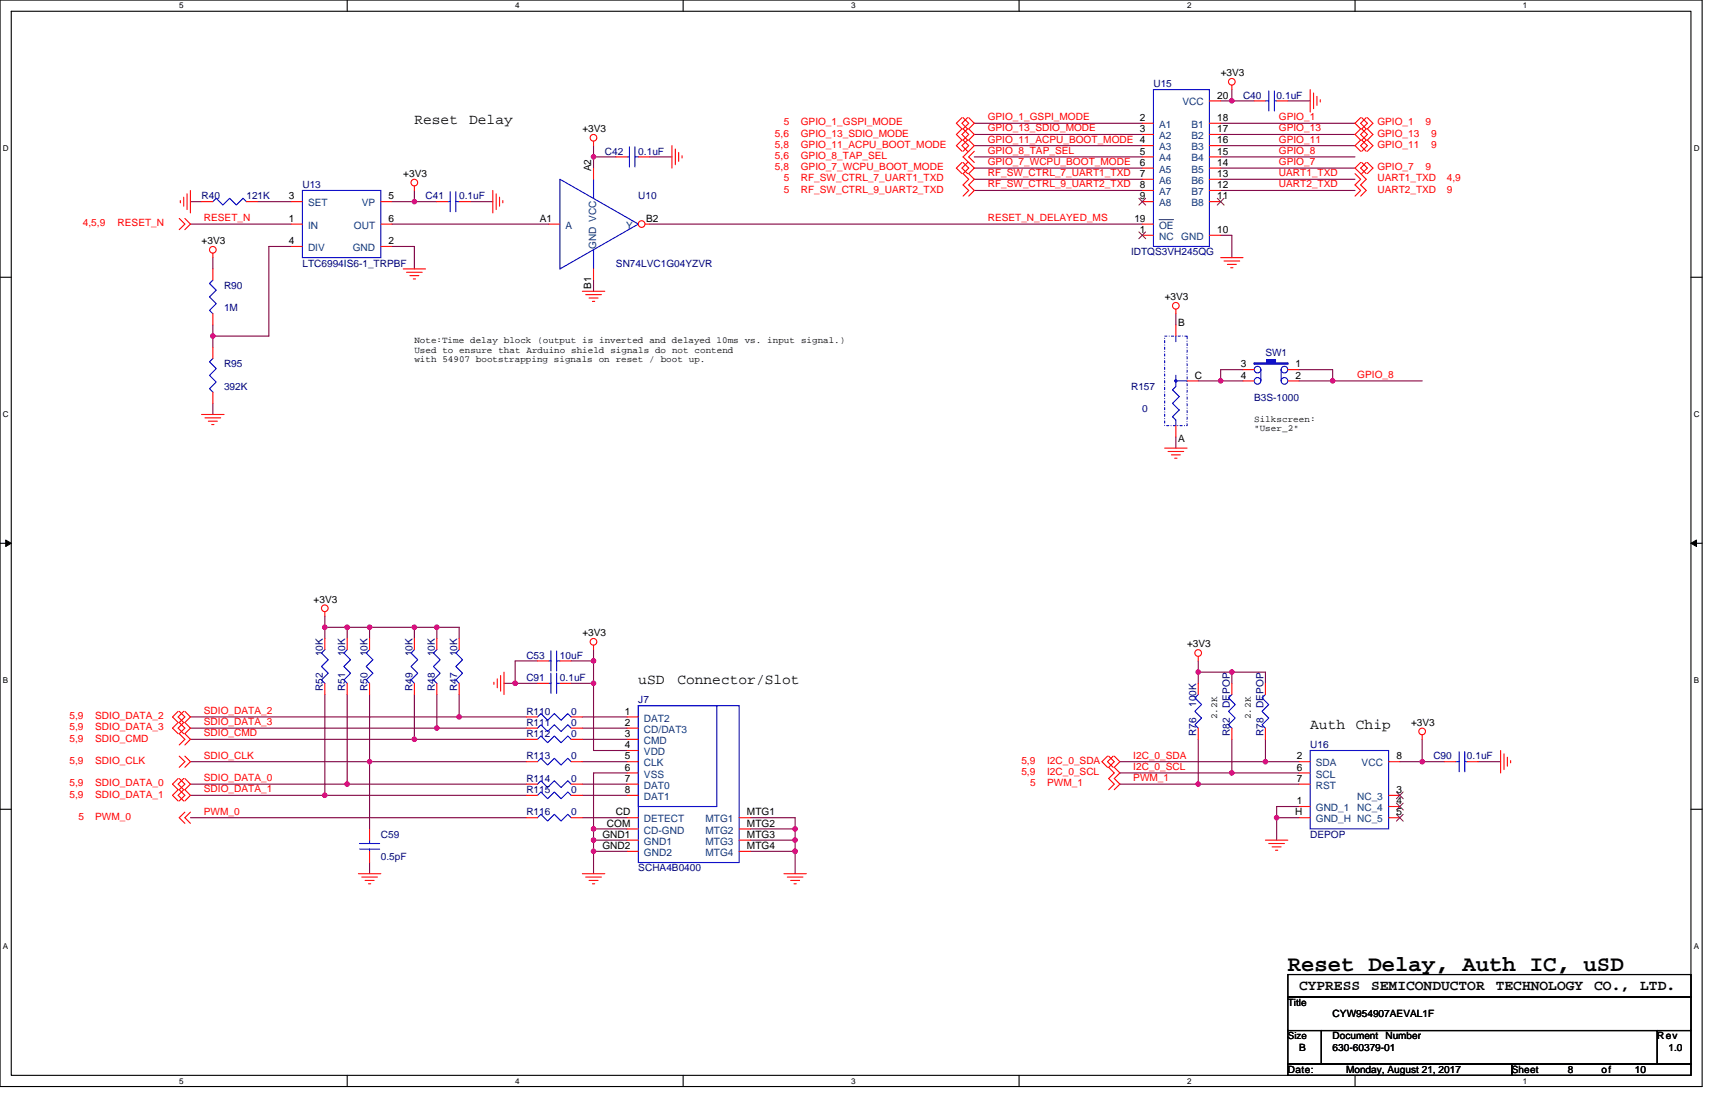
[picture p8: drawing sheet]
<svg xmlns="http://www.w3.org/2000/svg" width="432mm" height="279mm" viewBox="0 0 432 279" stroke-linecap="round" stroke-linejoin="round" font-family="sans-serif">
<path d="M0 0h428.6v273.5h-428.6zM2.8 2.8h422.9v267.9h-422.9z" fill="none" stroke="#000" stroke-width=".28"/>
<g fill="#fff">
<path d="M45.1 .3h1.1v2.3h-1.1z"/>
<path d="M45.1 271h1.1v2.2h-1.1z"/>
</g>
<path d="M87.4 0v2.8M87.4 270.7v2.8" fill="none" stroke="#000" stroke-width=".28"/>
<g fill="#fff">
<path d="M129.7 .3h1.1v2.3h-1.1z"/>
<path d="M129.7 271h1.1v2.2h-1.1z"/>
</g>
<path d="M172 0v2.8M172 270.7v2.8" fill="none" stroke="#000" stroke-width=".28"/>
<g fill="#fff">
<path d="M214.3 .3h1.1v2.3h-1.1z"/>
<path d="M214.3 271h1.1v2.2h-1.1z"/>
</g>
<path d="M256.6 0v2.8M256.6 270.7v2.8" fill="none" stroke="#000" stroke-width=".28"/>
<g fill="#fff">
<path d="M298.9 .3h1.1v2.3h-1.1z"/>
<path d="M298.9 271h1.1v2.2h-1.1z"/>
</g>
<path d="M341.2 0v2.8M341.2 270.7v2.8" fill="none" stroke="#000" stroke-width=".28"/>
<g fill="#fff">
<path d="M383.5 .3h1.1v2.3h-1.1z"/>
<path d="M383.5 271h1.1v2.2h-1.1z"/>
<path d="M.7 36.3h1.5v2.3h-1.5z"/>
<path d="M426.5 36.3h1.4v2.3h-1.4z"/>
<path d="M.7 103.3h1.5v2.2h-1.5z"/>
<path d="M426.5 103.3h1.4v2.2h-1.4z"/>
</g>
<path d="M0 69.8h2.8M425.7 69.8h2.9" fill="none" stroke="#000" stroke-width=".28"/>
<g fill="#fff">
<path d="M.7 170.2h1.4v2.3h-1.4z"/>
<path d="M426.5 170.2h1.3v2.3h-1.3z"/>
</g>
<path d="M0 136.8h2.8M425.7 136.8h2.9" fill="none" stroke="#000" stroke-width=".28"/>
<path d="M1.4 135.9l1.4 .9-1.4 .8zM425.7 136.8l1.4-.9v1.7z" fill="#000" stroke="#000" stroke-width=".25"/>
<g fill="#fff">
<path d="M.7 237.2h1.4v2.2h-1.4z"/>
<path d="M426.4 237.2h1.4v2.2h-1.4z"/>
</g>
<path d="M0 203.7h2.8M425.7 203.7h2.9M324.3 245.3h101.4v5.7h-101.4zM324.3 251h101.4v8.4h-101.4zM324.3 259.4h8.4v8.5h-8.4zM332.7 259.4h84.6v8.5h-84.6zM417.3 259.4h8.4v8.5h-8.4zM324.3 267.9h56.3v2.8h-56.3zM380.6 267.9h45.1v2.8h-45.1z" fill="none" stroke="#000" stroke-width=".28"/>
<g fill="none" stroke="#800040" stroke-width=".28">
<path d="M149.4 39.5h5.7M149.4 36.7v2.8M149.4 39.5v2.8M163.5 39.5h5.7M245.3 31h42.3M245.3 33.8h42.3M245.3 36.7h42.3M245.3 39.5h42.3M307.3 25.4h2.9M307.3 31h33.9M307.3 33.8h33.9M307.3 36.7h33.9"/>
<path d="M307.3 39.5h33.9M310.2 22.6v2.8M310.2 25.4h5.6M324.3 25.4h5.6M47.9 56.4h25.4M47.9 50.8h2.9M64.9 50.8h8.4M98.7 50.8h5.6M98.7 56.4h39.5M104.3 50.8h5.7M104.3 47.9v2.9M118.4 50.8h5.7"/>
<path d="M163.5 56.4h124.1M245.3 42.3h42.3M245.3 45.1h42.3M245.3 47.9h42.3M307.3 59.2h2.9v5.7M307.3 42.3h33.9M307.3 45.1h33.9M307.3 47.9h33.9M53.6 64.9v2.8M73.3 62h-5.6v22.6h-14.1M98.7 62h5.6v5.7M149.4 70.5v2.8"/>
<path d="M296.1 79v2.8M53.6 81.8v2.8M53.6 84.6v2.8M301.7 95.9h5.6M307.3 95.9h5.7M313 93h-5.7v2.9M327.1 95.9h8.4M327.1 93h8.4v2.9M335.5 95.9h22.6M53.6 101.5v2.8M296.1 110v2.8M81.8 155.1v2.8"/>
<path d="M81.8 157.9h5.6M81.8 157.9v2.8M87.4 157.9h5.6M87.4 157.9v2.8M93 157.9h11.3M93 157.9v2.8M104.3 157.9h5.7M104.3 157.9v2.8M110 157.9h5.6v2.8M110 157.9v2.8M81.8 174.8v25.4M87.4 174.8v22.6"/>
<path d="M93 174.8v16.9M104.3 174.8v11.3M110 174.8v8.5M115.6 174.8v5.7M126.9 172h2.8M129.7 172h5.6M135.3 166.4h-5.6v5.6M143.8 166.4h5.6M143.8 172h5.6M149.4 163.5v2.9M149.4 172v16.9h8.5M149.4 166.4v5.6"/>
<path d="M301.7 166.4v2.8M301.7 169.2v2.8M301.7 169.2h8.5M310.2 169.2v2.8M310.2 169.2h8.4v2.8M47.9 180.5h67.7M47.9 186.1h56.4M47.9 197.4h39.5M47.9 183.3h62.1M47.9 191.7h45.1M87.4 197.4h45.1M93 191.7h39.5"/>
<path d="M93 191.7v17M104.3 186.1h28.2M110 183.3h22.5M115.6 180.5h16.9M146.6 180.5h11.3M146.6 183.3h11.3M146.6 186.1h11.3M146.6 191.7h11.3M146.6 197.4h11.3M157.9 194.6h-8.5v14.1M282 197.4h19.7M282 191.7h36.6"/>
<path d="M282 194.6h28.2M301.7 186.1v11.3M301.7 197.4h25.4M310.2 186.1v8.5M310.2 194.6h16.9M318.6 186.1v5.6M318.6 191.7h8.5M352.4 191.7h5.7M358.1 186.1v5.6M358.1 191.7h5.6M372.2 191.7h5.6M47.9 200.2h33.9"/>
<path d="M47.9 205.8h84.6M81.8 200.2h50.7M93 217.1v2.8M146.6 200.2h11.3M146.6 205.8h11.3M149.4 208.7h8.5M149.4 208.7v2.8M149.4 211.5h8.5M149.4 211.5v2.8M149.4 214.3h8.5M149.4 214.3v5.6M188.9 205.8h11.3v2.9"/>
<path d="M188.9 208.7h11.3M188.9 211.5h11.3M188.9 214.3h11.3M200.2 208.7v2.8M200.2 211.5v2.8M200.2 214.3v5.6M321.4 205.8v5.7M321.4 205.8h5.7M327.1 203h-5.7v2.8"/>
</g>
<g fill="#f0f" stroke="#f0f" stroke-width=".28">
<circle cx="53.6" cy="84.6" r=".55"/>
<circle cx="104.3" cy="50.8" r=".55"/>
<circle cx="149.4" cy="39.5" r=".55"/>
<circle cx="310.1" cy="25.4" r=".55"/>
<circle cx="307.3" cy="95.9" r=".55"/>
<circle cx="335.5" cy="95.9" r=".55"/>
<circle cx="149.4" cy="211.5" r=".55"/>
<circle cx="149.4" cy="214.3" r=".56"/>
<circle cx="200.2" cy="208.6" r=".56"/>
<circle cx="200.2" cy="211.5" r=".56"/>
<circle cx="200.2" cy="214.3" r=".57"/>
<circle cx="87.4" cy="157.9" r=".57"/>
<circle cx="81.8" cy="157.9" r=".56"/>
<circle cx="110" cy="157.9" r=".56"/>
<circle cx="104.3" cy="157.9" r=".56"/>
<circle cx="93" cy="157.9" r=".56"/>
<circle cx="115.6" cy="180.4" r=".56"/>
<circle cx="110" cy="183.3" r=".55"/>
<circle cx="104.3" cy="186.1" r=".56"/>
<circle cx="93" cy="191.7" r=".55"/>
<circle cx="87.4" cy="197.4" r=".56"/>
<circle cx="149.4" cy="208.6" r=".55"/>
<circle cx="149.4" cy="166.3" r=".55"/>
<circle cx="149.4" cy="172" r=".56"/>
<circle cx="129.7" cy="172" r=".57"/>
<circle cx="81.8" cy="200.2" r=".56"/>
<circle cx="321.4" cy="205.8" r=".55"/>
<circle cx="358.1" cy="191.7" r=".55"/>
<circle cx="310.1" cy="169.2" r=".55"/>
<circle cx="301.7" cy="169.2" r=".55"/>
<circle cx="301.7" cy="197.4" r=".55"/>
<circle cx="310.1" cy="194.5" r=".55"/>
<circle cx="318.6" cy="191.7" r=".55"/>
</g>
<g fill="none" stroke="#f00" stroke-width=".28">
<path d="M149.4 35.5v1.2M169.2 36.7v5.6M170 37.5v4M170.9 38.4v2.2M171.7 39.2v.6M242.2 29.6l-1.4 1.4 1.4 1.4-1.4 1.4 1.4 1.5-1.4 1.4 1.4 1.4M242.5 29.6l1.4 1.4-1.4 1.4 1.4 1.4-1.4 1.5 1.4 1.4-1.4 1.4M243.6 29.6l-1.4 1.4 1.4 1.4-1.4 1.4 1.4 1.5-1.4 1.4 1.4 1.4M243.9 29.6l1.4 1.4-1.4 1.4 1.4 1.4-1.4 1.5 1.4 1.4-2.8 2.8 2.8 2.8-1.4 1.4 1.4 1.4-1.4 1.4 1.4 1.4-1.4 1.5M245.3 38.1l-1.4 1.4 1.4 1.4M310.2 21.4v1.2M315.8 25.4h2.8"/>
<path d="M321.4 25.4h2.9M329.9 22.6v5.6M330.7 23.4v4M331.6 24.3v2.2M332.4 25.1v.6M342.6 29.6l-1.4 1.4 1.4 1.4-1.4 1.4 1.4 1.5-1.4 1.4 1.4 1.4M342.9 29.6l1.4 1.4-1.4 1.4 1.4 1.4-1.4 1.5 1.4 1.4-1.4 1.4M344 29.6l-1.4 1.4 1.4 1.4-1.4 1.4 1.4 1.5-1.4 1.4 1.4 1.4M344.3 29.6l1.4 1.4-1.4 1.4 1.4 1.4-1.4 1.5 1.4 1.4-1.4 1.4M45.1 55l1.4 1.4-1.4 1.4M45.4 50.5v.6M46.2 49.6v2.3"/>
<path d="M46.5 55l1.4 1.4-1.4 1.4M47.1 48.8v3.9M47.9 47.9v5.7M73.3 50.8h2.8M73.3 56.4h2.8M95.9 56.4h2.8M95.9 50.8h2.8M104.3 46.8v1.1M110 50.8h2.8M115.6 50.8h2.8M124.1 47.9v5.7M124.9 48.8v3.9"/>
<path d="M125.8 49.6v2.3M126.6 50.5v.6M138.2 56.4h2.8M242.2 40.9l-1.4 1.4 1.4 1.4M242.5 40.9l1.4 1.4-1.4 1.4 1.4 1.4-1.4 1.4 1.4 1.4-1.4 1.5M243.6 40.9l-1.4 1.4 1.4 1.4M341.2 43.7l1.4 1.4-1.4 1.4 1.4 1.4-1.4 1.5M342.6 40.9l-1.4 1.4 2.8 2.8-1.4 1.4 1.4 1.4-1.4 1.5M342.9 40.9l1.4 1.4-1.4 1.4M344 40.9l-1.4 1.4 1.4 1.4M344.3 40.9l1.4 1.4-1.4 1.4M53.6 63.7v1.2"/>
<path d="M53.6 79v2.8M53.6 67.7v2.8M73.3 62h2.8M95.9 62h2.8M101.5 67.7h5.6M102.4 68.5h3.9M103.2 69.4h2.3M104.1 70.2h.5M146.6 73.3h5.7M147.5 74.2h3.9M148.3 75h2.3M149.2 75.9h.5"/>
<path d="M296.1 77.8v1.2M307.3 64.9h5.7M308.2 65.7h3.9M309 66.5h2.3M309.9 67.4h.5M53.6 98.7v2.8M53.6 87.4v2.8M296.1 81.8v2.8M298.9 95.9h2.8M50.8 104.3h5.6M51.6 105.2h4M52.5 106h2.2"/>
<path d="M53.3 106.9h.6M293.2 112.8h5.7M294.1 113.6h3.9M294.9 114.5h2.3M295.8 115.3h.5M296.1 107.1v2.9M81.8 154v1.1M44.9 179l-1.5 1.5 1.5 1.4-1.5 1.4 1.5 1.4M45.1 179l1.4 1.5-1.4 1.4 1.4 1.4-1.4 1.4 1.4 1.4-1.4 1.4M46.2 179l-1.3 1.5 1.3 1.4-1.3 1.4 1.3 1.4M46.5 179l1.4 1.5-1.4 1.4 1.4 1.4-1.4 1.4 1.4 1.4-1.4 1.4M87.4 172v2.8"/>
<path d="M87.4 160.7v2.8M93 172v2.8M93 160.7v2.8M110 172v2.8M110 160.7v2.8M115.6 172v2.8M115.6 160.7v2.8M124.4 171.7v.6M125.2 170.9v2.2M126 170v4M126.9 169.2v5.6M135.3 166.4h2.9"/>
<path d="M135.3 172h2.9M141 166.4h2.8M141 172h2.8M149.4 162.4v1.1M301.7 165.2v1.2M301.7 172v2.8M310.2 172v2.8M44.9 196l-1.5 1.4 1.5 1.4-1.5 1.4 1.5 1.4M45.1 190.3l1.4 1.4-1.4 1.4M45.1 196l1.4 1.4-1.4 1.4 1.4 1.4-1.4 1.4M46.2 196l-1.3 1.4 1.3 1.4-1.3 1.4 1.3 1.4M46.5 190.3l1.4 1.4-1.4 1.4"/>
<path d="M46.5 196l1.4 1.4-1.4 1.4 1.4 1.4-1.4 1.4M132.5 186.1h2.8M132.5 191.7h2.8M132.5 197.4h2.8M143.8 186.1h2.8M143.8 191.7h2.8M143.8 197.4h2.8M157.9 180.5h2.8M157.9 183.3h2.8M157.9 186.1h2.8M157.9 188.9h2.8M157.9 191.7h2.8"/>
<path d="M157.9 194.6h2.8M157.9 197.4h2.8M278.8 190.3l-1.3 1.4 1.3 1.4M279.1 190.3l1.4 1.4-1.4 1.4 1.4 1.5-1.4 1.4 1.4 1.4-1.4 1.4M280.3 190.3l-1.5 1.4 1.5 1.4M280.5 190.3l1.5 1.4-1.5 1.4 1.5 1.5-1.5 1.4 1.5 1.4-1.5 1.4M301.7 183.3v2.8M310.2 183.3v2.8M358.1 185v1.1M363.7 191.7h2.8M369.4 191.7h2.8M377.8 188.9v5.7"/>
<path d="M378.7 189.8v3.9M379.5 190.6v2.3M380.3 191.5v.5M46.5 204.4l-1.4 1.4 1.4 1.4M47.9 204.4l-1.4 1.4 1.4 1.4M90.2 219.9h5.7M132.5 205.8h2.8M143.8 205.8h2.8M146.6 219.9h5.7M157.9 200.2h2.8M157.9 205.8h2.8M157.9 208.7h2.8"/>
<path d="M157.9 211.5h2.8M157.9 214.3h2.8M186.1 214.3h2.8M186.1 211.5h2.8M186.1 208.7h2.8M186.1 205.8h2.8M197.4 219.9h5.6M318.6 211.5h5.7M319.4 212.3h4M320.3 213.2h2.3M321.1 214h.6M91.1 220.8h3.9"/>
<path d="M91.9 221.6h2.3M92.8 222.5h.5M147.5 220.8h3.9M148.3 221.6h2.3M149.2 222.5h.5M198.2 220.8h4M199.1 221.6h2.2M199.9 222.5h.6"/>
<circle cx="149.4" cy="34.7" r=".84"/>
<circle cx="310.1" cy="20.6" r=".84"/>
<circle cx="104.3" cy="46" r=".84"/>
<circle cx="53.6" cy="62.9" r=".84"/>
<circle cx="296" cy="77" r=".84"/>
<circle cx="81.8" cy="153.1" r=".84"/>
<circle cx="149.4" cy="161.6" r=".84"/>
<circle cx="301.7" cy="164.4" r=".84"/>
<circle cx="358.1" cy="184.1" r=".84"/>
</g>
<g fill="none" stroke="#00f" stroke-width=".28">
<path d="M318.6 25.4h.8M319.4 22.9v5M320.9 25.4h.5M320.9 22.9v5M76.1 47.9h19.8v17h-19.8zM112.8 50.8h.5M113.3 48.2v5.1M114.8 48.2v5.1M114.8 50.8h.8M141 45.1l19.7 11.3-19.7 11.3zM149.4 45.1v4.8M53.6 70.5l-.9 .9 1.7 1.6-1.7 1.7 1.7 1.7-1.7 1.7 .9 .9"/>
<path d="M149.4 62.9v4.8M53.6 90.2l-.9 .9 1.7 1.7-1.7 1.7 1.7 1.7-1.7 1.7 .9 .8M296.1 84.6v1.4M296.1 94.5v2.8l-.9 .8 1.7 1.7-1.7 1.7 1.7 1.7-1.7 1.7 .9 .8v1.4M296.1 95.9h2.8M87.4 163.5l-.8 .9 1.7 1.7-1.7 1.7 1.7 1.7-1.7 1.7 .8 .8M93 163.5l-.8 .9 1.7 1.7-1.7 1.7 1.7 1.7-1.7 1.7 .8 .8M110 163.5l-.9 .9 1.7 1.7-1.7 1.7 1.7 1.7-1.7 1.7 .9 .8M115.6 163.5l-.8 .9 1.7 1.7-1.7 1.7 1.7 1.7-1.7 1.7 .8 .8M138.2 166.4h.5M138.2 172h.5M138.7 163.8v5.1"/>
<path d="M138.7 169.5v5M140.1 163.8v5.1M140.1 169.5v5M140.1 166.4h.9M140.1 172h.9M160.7 177.6h19.8v25.4h-19.8zM160.7 177.6h25.4v39.5h-25.4zM301.7 174.8l-.9 .9 1.7 1.7-1.7 1.6 1.7 1.7-1.7 1.7 .9 .9M310.2 174.8l-.9 .9 1.7 1.7-1.7 1.6 1.7 1.7-1.7 1.7 .9 .9M135.3 186.1l.9-.8 1.7 1.6 1.7-1.6 1.7 1.6 1.7-1.6 .8 .8M135.3 191.7l.9-.8 1.7 1.7 1.7-1.7 1.7 1.7 1.7-1.7 .8 .8M135.3 197.4l.9-.9 1.7 1.7 1.7-1.7 1.7 1.7 1.7-1.7 .8 .9"/>
<path d="M366.5 191.7h.9M367.4 189.2v5.1M368.8 191.7h.6M368.8 189.2v5.1M135.3 205.8l.9-.8 1.7 1.7 1.7-1.7 1.7 1.7 1.7-1.7 .8 .8"/>
</g>
<path d="M293.2 84.6h5.7v22.5h-5.7z" fill="none" stroke="#00f" stroke-width=".28" stroke-dasharray=".6 .6 0 .6"/>
<circle cx="296" cy="95.9" r=".28" fill="#00f" stroke="#00f" stroke-width=".28"/>
<circle cx="161.6" cy="56.4" r=".84" fill="#fff" stroke="#f00" stroke-width=".28"/>
<g fill="none" stroke="#f00" stroke-width=".28">
<path d="M155.1 39.5h2.8M160.7 39.5h2.8M287.6 31h2.8M287.6 33.8h2.8M287.6 36.7h2.8M287.6 39.5h2.8M304.5 39.5h2.8M304.5 36.7h2.8M304.5 33.8h2.8M304.5 31h2.8M304.5 25.4h2.8M50.8 50.8h2.8"/>
<path d="M62 50.8h2.9M149.4 42.3v2.8M162.4 56.4h1.1M287.6 59.2h2.8M287.6 42.3h2.8M287.6 45.1h2.8M287.6 47.9h2.8M287.6 50.8h2.8M287.6 56.4h2.8M304.5 50.8h2.8M304.5 47.9h2.8M304.5 45.1h2.8"/>
<path d="M304.5 42.3h2.8M304.5 59.2h2.8M149.4 67.7v2.8M313 95.9h2.8M313 93h2.8M324.3 93h2.8M324.3 95.9h2.8M81.8 172v2.8M81.8 160.7v2.8M104.3 172v2.8M104.3 160.7v2.8M318.6 172v2.8"/>
<path d="M132.5 180.5h2.8M132.5 183.3h2.8M143.8 180.5h2.8M143.8 183.3h2.8M318.6 183.3v2.8M327.1 191.7h2.8M327.1 194.6h2.8M327.1 197.4h2.8M349.6 191.7h2.8M93 214.3v2.8M93 208.7v2.8M132.5 200.2h2.8"/>
<path d="M143.8 200.2h2.8M327.1 203h2.8M327.1 205.8h2.8M349.6 205.8h2.8M349.6 203h2.8M349.6 200.2h2.8"/>
</g>
<g fill="none" stroke="#00f" stroke-width=".28">
<path d="M157.9 39.5h.6M158.5 37v5M159.9 39.5h.8M159.9 37v5M290.4 22.6h14.1v39.4h-14.1zM53.6 50.8l.8-.9 1.7 1.7 1.7-1.7 1.7 1.7 1.7-1.7 .8 .9M315.8 91.4v.3M317.5 93v2.9M322.6 93v2.9M324.3 91.4v.3M81.8 163.5l-.9 .9 1.7 1.7-1.7 1.7 1.7 1.7-1.7 1.7 .9 .8M104.3 163.5l-.8 .9 1.7 1.7-1.7 1.7 1.7 1.7-1.7 1.7 .8 .8"/>
<path d="M318.6 174.8l-.8 .9 1.6 1.7-1.6 1.6 1.6 1.7-1.6 1.7 .8 .9M135.3 180.5l.9-.9 1.7 1.7 1.7-1.7 1.7 1.7 1.7-1.7 .8 .9M135.3 183.3l.9-.9 1.7 1.7 1.7-1.7 1.7 1.7 1.7-1.7 .8 .9M329.9 188.9h19.7v19.8h-19.7zM90.5 212.3h5.1M90.5 213.7h5.1M93 213.7v.6M93 211.5v.8M135.3 200.2l.9-.9 1.7 1.7 1.7-1.7 1.7 1.7 1.7-1.7 .8 .9"/>
<circle cx="316.6" cy="95.9" r=".84"/>
<circle cx="316.6" cy="93" r=".84"/>
<circle cx="323.4" cy="95.9" r=".84"/>
<circle cx="323.4" cy="93" r=".84"/>
</g>
<path d="M286.7 58.4l1.8 1.7M286.7 49.9l1.8 1.7M288.4 58.4l-1.7 1.7M288.4 49.9l-1.7 1.7M306.5 49.9l1.7 1.7M308.2 49.9l-1.7 1.7M351.6 199.3l1.7 1.8M353.3 199.3l-1.7 1.8M351.6 205l1.7 1.7M351.6 202.2l1.7 1.7M353.3 205l-1.7 1.7M353.3 202.2l-1.7 1.7" fill="none" stroke="#804000" stroke-width=".25"/>
<path d="M315.8 91.4h3.1v-.9h2.2v.9h3.2v.3h-8.5z" fill-rule="evenodd" fill="#00f" stroke="#00f" stroke-width=".28"/>
<path d="M291.8 55.3h3.7" fill="none" stroke="#004080" stroke-width=".25"/>
<g fill="#f0f" stroke="#f0f" stroke-width=".28">
<circle cx="53.6" cy="84.6" r=".55"/>
<circle cx="104.3" cy="50.8" r=".55"/>
<circle cx="149.4" cy="39.5" r=".55"/>
<circle cx="310.1" cy="25.4" r=".55"/>
<circle cx="307.3" cy="95.9" r=".55"/>
<circle cx="335.5" cy="95.9" r=".55"/>
<circle cx="149.4" cy="211.5" r=".55"/>
<circle cx="149.4" cy="214.3" r=".56"/>
<circle cx="200.2" cy="208.6" r=".56"/>
<circle cx="200.2" cy="211.5" r=".56"/>
<circle cx="200.2" cy="214.3" r=".57"/>
<circle cx="87.4" cy="157.9" r=".57"/>
<circle cx="81.8" cy="157.9" r=".56"/>
<circle cx="110" cy="157.9" r=".56"/>
<circle cx="104.3" cy="157.9" r=".56"/>
<circle cx="93" cy="157.9" r=".56"/>
<circle cx="115.6" cy="180.4" r=".56"/>
<circle cx="110" cy="183.3" r=".55"/>
<circle cx="104.3" cy="186.1" r=".56"/>
<circle cx="93" cy="191.7" r=".55"/>
<circle cx="87.4" cy="197.4" r=".56"/>
<circle cx="149.4" cy="208.6" r=".55"/>
<circle cx="149.4" cy="166.3" r=".55"/>
<circle cx="149.4" cy="172" r=".56"/>
<circle cx="129.7" cy="172" r=".57"/>
<circle cx="81.8" cy="200.2" r=".56"/>
<circle cx="321.4" cy="205.8" r=".55"/>
<circle cx="358.1" cy="191.7" r=".55"/>
<circle cx="310.1" cy="169.2" r=".55"/>
<circle cx="301.7" cy="169.2" r=".55"/>
<circle cx="301.7" cy="197.4" r=".55"/>
<circle cx="310.1" cy="194.5" r=".55"/>
<circle cx="318.6" cy="191.7" r=".55"/>
</g>
<text font-size="5.6" x="324.3" y="244.3">Reset Delay, Auth IC, uSD</text>
<g font-size="3.7">
<text x="104.3" y="31.1">Reset</text>
<text x="118.1" y="31.1">Delay</text>
<text x="160.7" y="172.1">uSD</text>
<text x="170.5" y="172.1">Connector/Slot</text>
<text x="329.9" y="183.4">Auth</text>
<text x="341.4" y="183.4">Chip</text>
<text x="327.1" y="249.2">CYPRESS</text>
<text x="345.2" y="249.2">SEMICONDUCTOR</text>
<text x="376.6" y="249.2">TECHNOLOGY</text>
<text x="401.4" y="249.2">CO.,</text>
<text x="413" y="249.2">LTD.</text>
</g>
<g font-size="2.5" fill="#000080">
<text x="290.4" y="22">U15</text>
<text x="313" y="24.8">C40</text>
<text x="321.4" y="24.8">0.1uF</text>
<text x="152.3" y="38.9">C42</text>
<text x="160.7" y="38.9">0.1uF</text>
<text x="76.1" y="47.4">U13</text>
<text x="50.8" y="50.2">R40</text>
<text x="62" y="50.2">121K</text>
<text x="107.1" y="50.2">C41</text>
<text x="115.6" y="50.2">0.1uF</text>
<text x="160.7" y="50.2">U10</text>
<text x="284.8" y="64.3">IDTQS3VH245QG</text>
<text x="76.1" y="67.1">LTC6994IS6-1_TRPBF</text>
<text x="155.1" y="67.1">SN74LVC1G04YZVR</text>
<text x="56.4" y="72.7">R90</text>
<text x="56.4" y="78.4">1M</text>
<text x="318.6" y="89.7">SW1</text>
<text x="56.4" y="92.5">R95</text>
<text x="56.4" y="98.1">392K</text>
<text x="284.8" y="98.1">R157</text>
<text x="315.8" y="100.9">B3S-1000</text>
<text x="287.6" y="103.8">0</text>
<text x="81.3" y="165.2" transform="rotate(-90 81.3 165.2)">10K</text>
<text x="86.9" y="165.2" transform="rotate(-90 86.9 165.2)">10K</text>
<text x="92.6" y="165.2" transform="rotate(-90 92.6 165.2)">10K</text>
<text x="103.8" y="165.2" transform="rotate(-90 103.8 165.2)">10K</text>
<text x="109.5" y="165.2" transform="rotate(-90 109.5 165.2)">10K</text>
<text x="115.1" y="165.2" transform="rotate(-90 115.1 165.2)">10K</text>
<text x="132.5" y="165.8">C53</text>
<text x="141" y="165.8">10uF</text>
<text x="81.3" y="174" transform="rotate(-90 81.3 174)">R52</text>
<text x="86.9" y="174" transform="rotate(-90 86.9 174)">R51</text>
<text x="92.6" y="174" transform="rotate(-90 92.6 174)">R50</text>
<text x="103.8" y="174" transform="rotate(-90 103.8 174)">R49</text>
<text x="109.5" y="174" transform="rotate(-90 109.5 174)">R48</text>
<text x="115.1" y="174" transform="rotate(-90 115.1 174)">R47</text>
<text x="132.5" y="171.4">C91</text>
<text x="141" y="171.4">0.1uF</text>
<text x="132.5" y="179.9">R110</text>
<text x="143.8" y="179.9">0</text>
<text x="160.7" y="177.1">J7</text>
<text x="301.2" y="177.9" transform="rotate(-90 301.2 177.9)">100K</text>
<text x="309.7" y="178.2" transform="rotate(-90 309.7 178.2)">DEPOP</text>
<text x="318.1" y="178.2" transform="rotate(-90 318.1 178.2)">DEPOP</text>
<text x="132.5" y="185.5">R112</text>
<text x="132.5" y="182.7">R111</text>
<text x="143.8" y="185.5">0</text>
<text x="143.8" y="182.7">0</text>
<text x="301.2" y="185.3" transform="rotate(-90 301.2 185.3)">R76</text>
<text x="309.7" y="185.3" transform="rotate(-90 309.7 185.3)">R82</text>
<text x="318.1" y="185.3" transform="rotate(-90 318.1 185.3)">R78</text>
<text x="132.5" y="191.2">R113</text>
<text x="143.8" y="191.2">0</text>
<text x="329.9" y="188.3">U16</text>
<text x="360.9" y="191.2">C90</text>
<text x="369.4" y="191.2">0.1uF</text>
<text x="132.5" y="196.8">R114</text>
<text x="143.8" y="196.8">0</text>
<text x="132.5" y="199.6">R115</text>
<text x="143.8" y="199.6">0</text>
<text x="132.5" y="205.3">R116</text>
<text x="143.8" y="205.3">0</text>
<text x="95.9" y="210.9">C59</text>
<text x="329.9" y="210.9">DEPOP</text>
<text x="95.9" y="216.5">0.5pF</text>
<text x="160.7" y="219.4">SCHA4B0400</text>
</g>
<g font-size="2.5">
<text x="307.3" y="19.2">+3V3</text>
<text x="306.5" y="24.8">20</text>
<text x="146.6" y="33.3">+3V3</text>
<text x="287" y="30.4">2</text>
<text x="287" y="33.3">3</text>
<text x="306.5" y="33.3">17</text>
<text x="306.5" y="30.4">18</text>
<text x="287" y="38.9">5</text>
<text x="287" y="41.7">6</text>
<text x="306.5" y="41.7">14</text>
<text x="306.5" y="38.9">15</text>
<text x="306.5" y="36.1">16</text>
<text x="101.5" y="44.6">+3V3</text>
<text x="148.8" y="43.2" transform="rotate(-90 148.8 43.2)">A2</text>
<text x="287" y="44.5">7</text>
<text x="287" y="47.3">8</text>
<text x="306.5" y="47.3">12</text>
<text x="306.5" y="44.5">13</text>
<text x="72.7" y="50.2">3</text>
<text x="97.9" y="50.2">5</text>
<text x="287" y="50.2">9</text>
<text x="306.5" y="50.2">11</text>
<text x="72.7" y="55.8">1</text>
<text x="97.9" y="55.8">6</text>
<text x="135.9" y="55.8">A1</text>
<text x="162.7" y="55.8">B2</text>
<text x="285.6" y="55.8">19</text>
<text x="287" y="58.6">1</text>
<text x="306.5" y="58.6">10</text>
<text x="50.8" y="61.5">+3V3</text>
<text x="72.7" y="61.4">4</text>
<text x="97.9" y="61.4">2</text>
<text x="148.8" y="72.8" transform="rotate(-90 148.8 72.8)">B1</text>
<text x="293.2" y="75.6">+3V3</text>
<text x="296.7" y="82.1">B</text>
<text x="300.8" y="95.3">C</text>
<text x="312.4" y="95.3">4</text>
<text x="312.4" y="92.5">3</text>
<text x="326.2" y="92.5">1</text>
<text x="326.2" y="95.3">2</text>
<text x="296.7" y="111.4">A</text>
<text x="79" y="151.7">+3V3</text>
<text x="146.6" y="160.1">+3V3</text>
<text x="298.9" y="163">+3V3</text>
<text x="157.3" y="179.9">1</text>
<text x="157.3" y="182.7">2</text>
<text x="157.3" y="185.5">3</text>
<text x="355.3" y="182.7">+3V3</text>
<text x="157.3" y="188.3">4</text>
<text x="157.3" y="191.1">5</text>
<text x="326.5" y="191.1">2</text>
<text x="351.6" y="191.1">8</text>
<text x="157.3" y="194">6</text>
<text x="157.3" y="196.8">7</text>
<text x="326.5" y="194">6</text>
<text x="326.5" y="196.8">7</text>
<text x="157.3" y="199.6">8</text>
<text x="326.5" y="202.4">1</text>
<text x="351.6" y="202.4">4</text>
<text x="351.6" y="199.6">3</text>
<text x="152.8" y="208.1">COM</text>
<text x="155.1" y="205.2">CD</text>
<text x="188.1" y="208.1">MTG2</text>
<text x="188.1" y="205.2">MTG1</text>
<text x="326.1" y="205.2">H</text>
<text x="351.6" y="205.2">5</text>
<text x="151.7" y="210.9">GND1</text>
<text x="151.7" y="213.7">GND2</text>
<text x="188.1" y="213.7">MTG4</text>
<text x="188.1" y="210.9">MTG3</text>
<text x="324.3" y="253.2">Title</text>
<text x="335.5" y="256">CYW954907AEVAL1F</text>
<text x="324.3" y="261.6">Size</text>
<text x="335.5" y="261.6">Document</text>
<text x="348.8" y="261.6">Number</text>
<text x="417.3" y="261.6">Rev</text>
<text x="327.1" y="264.5">B</text>
<text x="335.5" y="264.5">630-60379-01</text>
<text x="420.1" y="264.5">1.0</text>
<text x="324.3" y="270.1">Date:</text>
<text x="338.9" y="270.1">Monday, August 21, 2017</text>
<text x="380.6" y="270.1">Sheet</text>
<text x="394.7" y="270.1">8</text>
<text x="403.2" y="270.1">of</text>
<text x="411.6" y="270.1">10</text>
</g>
<g font-size="2.5" fill="#004080">
<text x="297.7" y="26.5">VCC</text>
<text x="291.8" y="32.2">A1</text>
<text x="291.8" y="35">A2</text>
<text x="300" y="35">B2</text>
<text x="300" y="32.2">B1</text>
<text x="291.8" y="37.8">A3</text>
<text x="291.8" y="40.6">A4</text>
<text x="300" y="40.6">B4</text>
<text x="300" y="37.8">B3</text>
<text x="291.8" y="43.5">A5</text>
<text x="291.8" y="46.3">A6</text>
<text x="300" y="46.3">B6</text>
<text x="300" y="43.5">B5</text>
<text x="77.6" y="51.9">SET</text>
<text x="91.1" y="51.9">VP</text>
<text x="291.8" y="49.1">A7</text>
<text x="291.8" y="51.9">A8</text>
<text x="300" y="51.9">B8</text>
<text x="300" y="49.1">B7</text>
<text x="77.6" y="57.6">IN</text>
<text x="89.1" y="57.6">OUT</text>
<text x="142.4" y="57.6">A</text>
<text x="157.7" y="57.6">Y</text>
<text x="291.8" y="57.6">OE</text>
<text x="77.6" y="63.2">DIV</text>
<text x="88.8" y="63.2">GND</text>
<text x="150.1" y="62.6" transform="rotate(-90 150.1 62.6)">GND VCC</text>
<text x="291.8" y="60.4">NC</text>
<text x="297.4" y="60.4">GND</text>
<text x="162.1" y="181.6">DAT2</text>
<text x="162.1" y="184.4">CD/DAT3</text>
<text x="162.1" y="187.2">CMD</text>
<text x="162.1" y="190.1">VDD</text>
<text x="162.1" y="192.9">CLK</text>
<text x="162.1" y="195.7">VSS</text>
<text x="331.3" y="192.9">SDA</text>
<text x="331.3" y="195.7">SCL</text>
<text x="342.8" y="192.9">VCC</text>
<text x="162.1" y="198.5">DAT0</text>
<text x="162.1" y="201.3">DAT1</text>
<text x="331.3" y="198.5">RST</text>
<text x="341.7" y="201.3">NC_3</text>
<text x="162.1" y="207">DETECT</text>
<text x="162.1" y="209.8">CD-GND</text>
<text x="177.6" y="209.8">MTG2</text>
<text x="177.6" y="207">MTG1</text>
<text x="331.3" y="204.2">GND_1</text>
<text x="331.3" y="207">GND_H NC_5</text>
<text x="341.7" y="204.2">NC_4</text>
<text x="162.1" y="212.6">GND1</text>
<text x="162.1" y="215.4">GND2</text>
<text x="177.6" y="215.4">MTG4</text>
<text x="177.6" y="212.6">MTG3</text>
</g>
<g font-size="2.5" fill="#f00">
<text x="195.1" y="34.4">5,6</text>
<text x="197.4" y="31.6">5</text>
<text x="201.6" y="31.6">GPIO_1_GSPI_MODE</text>
<text x="201.6" y="34.4">GPIO_13_SDIO_MODE</text>
<text x="248.7" y="30.2">GPIO_1_GSPI_MODE</text>
<text x="248.7" y="33.1">GPIO_13_SDIO_MODE</text>
<text x="248.7" y="35.9">GPIO_11_ACPU_BOOT_MODE 4</text>
<text x="322" y="30.2">GPIO_1</text>
<text x="322" y="33.1">GPIO_13</text>
<text x="322" y="35.9">GPIO_11</text>
<text x="346.8" y="31.6">GPIO_1</text>
<text x="346.8" y="34.4">GPIO_13</text>
<text x="358.9" y="31.6">9</text>
<text x="360.3" y="34.4">9</text>
<text x="195.1" y="37.2">5,8</text>
<text x="195.1" y="40">5,6</text>
<text x="201.6" y="37.2">GPIO_11_ACPU_BOOT_MODE</text>
<text x="201.6" y="40">GPIO_8_TAP_SEL</text>
<text x="248.7" y="38.7">GPIO_8_TAP_SEL</text>
<text x="248.7" y="41.5">GPIO_7_WCPU_BOOT_MODE</text>
<text x="322" y="38.7">GPIO_8</text>
<text x="322" y="41.5">GPIO_7</text>
<text x="346.8" y="37.2">GPIO_11</text>
<text x="360.3" y="37.2">9</text>
<text x="195.1" y="42.9">5,8</text>
<text x="197.4" y="45.7">5</text>
<text x="201.6" y="42.9">GPIO_7_WCPU_BOOT_MODE</text>
<text x="201.6" y="45.7">RF_SW_CTRL_7_UART1_TXD</text>
<text x="248.7" y="44.3">RF_SW_CTRL_7_UART1_TXD</text>
<text x="248.7" y="47.2">RF_SW_CTRL_9_UART2_TXD</text>
<text x="322" y="44.3">UART1_TXD</text>
<text x="322" y="47.2">UART2_TXD</text>
<text x="346.8" y="42.9">GPIO_7</text>
<text x="346.8" y="45.7">UART1_TXD</text>
<text x="358.9" y="42.9">9</text>
<text x="364.3" y="45.7">4,9</text>
<text x="197.4" y="48.5">5</text>
<text x="201.6" y="48.5">RF_SW_CTRL_9_UART2_TXD</text>
<text x="346.8" y="48.5">UART2_TXD</text>
<text x="364.3" y="48.5">9</text>
<text x="20.9" y="57">4,5,9</text>
<text x="29.6" y="57">RESET_N</text>
<text x="51.3" y="55.6">RESET_N</text>
<text x="248.7" y="55.6">RESET_N_DELAYED_MS</text>
<text x="341.7" y="95.1">GPIO_8</text>
<text x="51.3" y="179.7">SDIO_DATA_2</text>
<text x="17.5" y="181">5,9</text>
<text x="17.5" y="183.8">5,9</text>
<text x="24" y="181">SDIO_DATA_2</text>
<text x="24" y="183.8">SDIO_DATA_3</text>
<text x="51.3" y="182.5">SDIO_DATA_3</text>
<text x="51.3" y="185.3">SDIO_CMD</text>
<text x="17.5" y="186.6">5,9</text>
<text x="24" y="186.6">SDIO_CMD</text>
<text x="51.3" y="190.9">SDIO_CLK</text>
<text x="285.3" y="190.9">I2C_0_SDA</text>
<text x="17.5" y="192.3">5,9</text>
<text x="17.5" y="197.9">5,9</text>
<text x="24" y="192.3">SDIO_CLK</text>
<text x="24" y="197.9">SDIO_DATA_0</text>
<text x="51.3" y="196.6">SDIO_DATA_0</text>
<text x="257.2" y="192.3">5,9</text>
<text x="257.2" y="195.1">5,9</text>
<text x="259.4" y="197.9">5</text>
<text x="263.6" y="192.3">I2C_0_SDA</text>
<text x="263.6" y="195.1">I2C_0_SCL</text>
<text x="263.6" y="197.9">PWM_1</text>
<text x="285.3" y="193.8">I2C_0_SCL</text>
<text x="285.3" y="196.6">PWM_1</text>
<text x="17.5" y="200.7">5,9</text>
<text x="24" y="200.7">SDIO_DATA_1</text>
<text x="51.3" y="199.4">SDIO_DATA_1</text>
<text x="19.7" y="206.4">5</text>
<text x="24" y="206.4">PWM_0</text>
<text x="51.3" y="205">PWM_0</text>
</g>
<g font-size="2.3">
<text x="104.3" y="86.4">Note:Time delay block (output is inverted and delayed 10ms vs. input signal.)</text>
<text x="104.3" y="88.8">Used to ensure that Arduino shield signals do not contend</text>
<text x="104.3" y="91.1">with 54907 bootstrapping signals on reset / boot up.</text>
<text x="315.8" y="106.2">Silkscreen:</text>
<text x="315.8" y="108.5">&quot;User_2&quot;</text>
<text x="306.5" y="181" transform="rotate(-90 306.5 181)">2.2K</text>
<text x="315" y="181" transform="rotate(-90 315 181)">2.2K</text>
</g>
<g font-size="2">
<text x="45.1" y="2.1">5</text>
<text x="129.7" y="2.1">4</text>
<text x="214.3" y="2.1">3</text>
<text x="298.9" y="2.1">2</text>
<text x="383.5" y="2.1">1</text>
<text x=".7" y="38.1">D</text>
<text x="426.5" y="38.1">D</text>
<text x=".7" y="105.1">C</text>
<text x="426.5" y="105.1">C</text>
<text x=".7" y="172">B</text>
<text x="426.5" y="172">B</text>
<text x=".7" y="239">A</text>
<text x="426.5" y="239">A</text>
<text x="45.1" y="272.8">5</text>
<text x="129.7" y="272.8">4</text>
<text x="214.3" y="272.8">3</text>
<text x="298.9" y="272.8">2</text>
<text x="383.5" y="272.8">1</text>
</g>
</svg>
